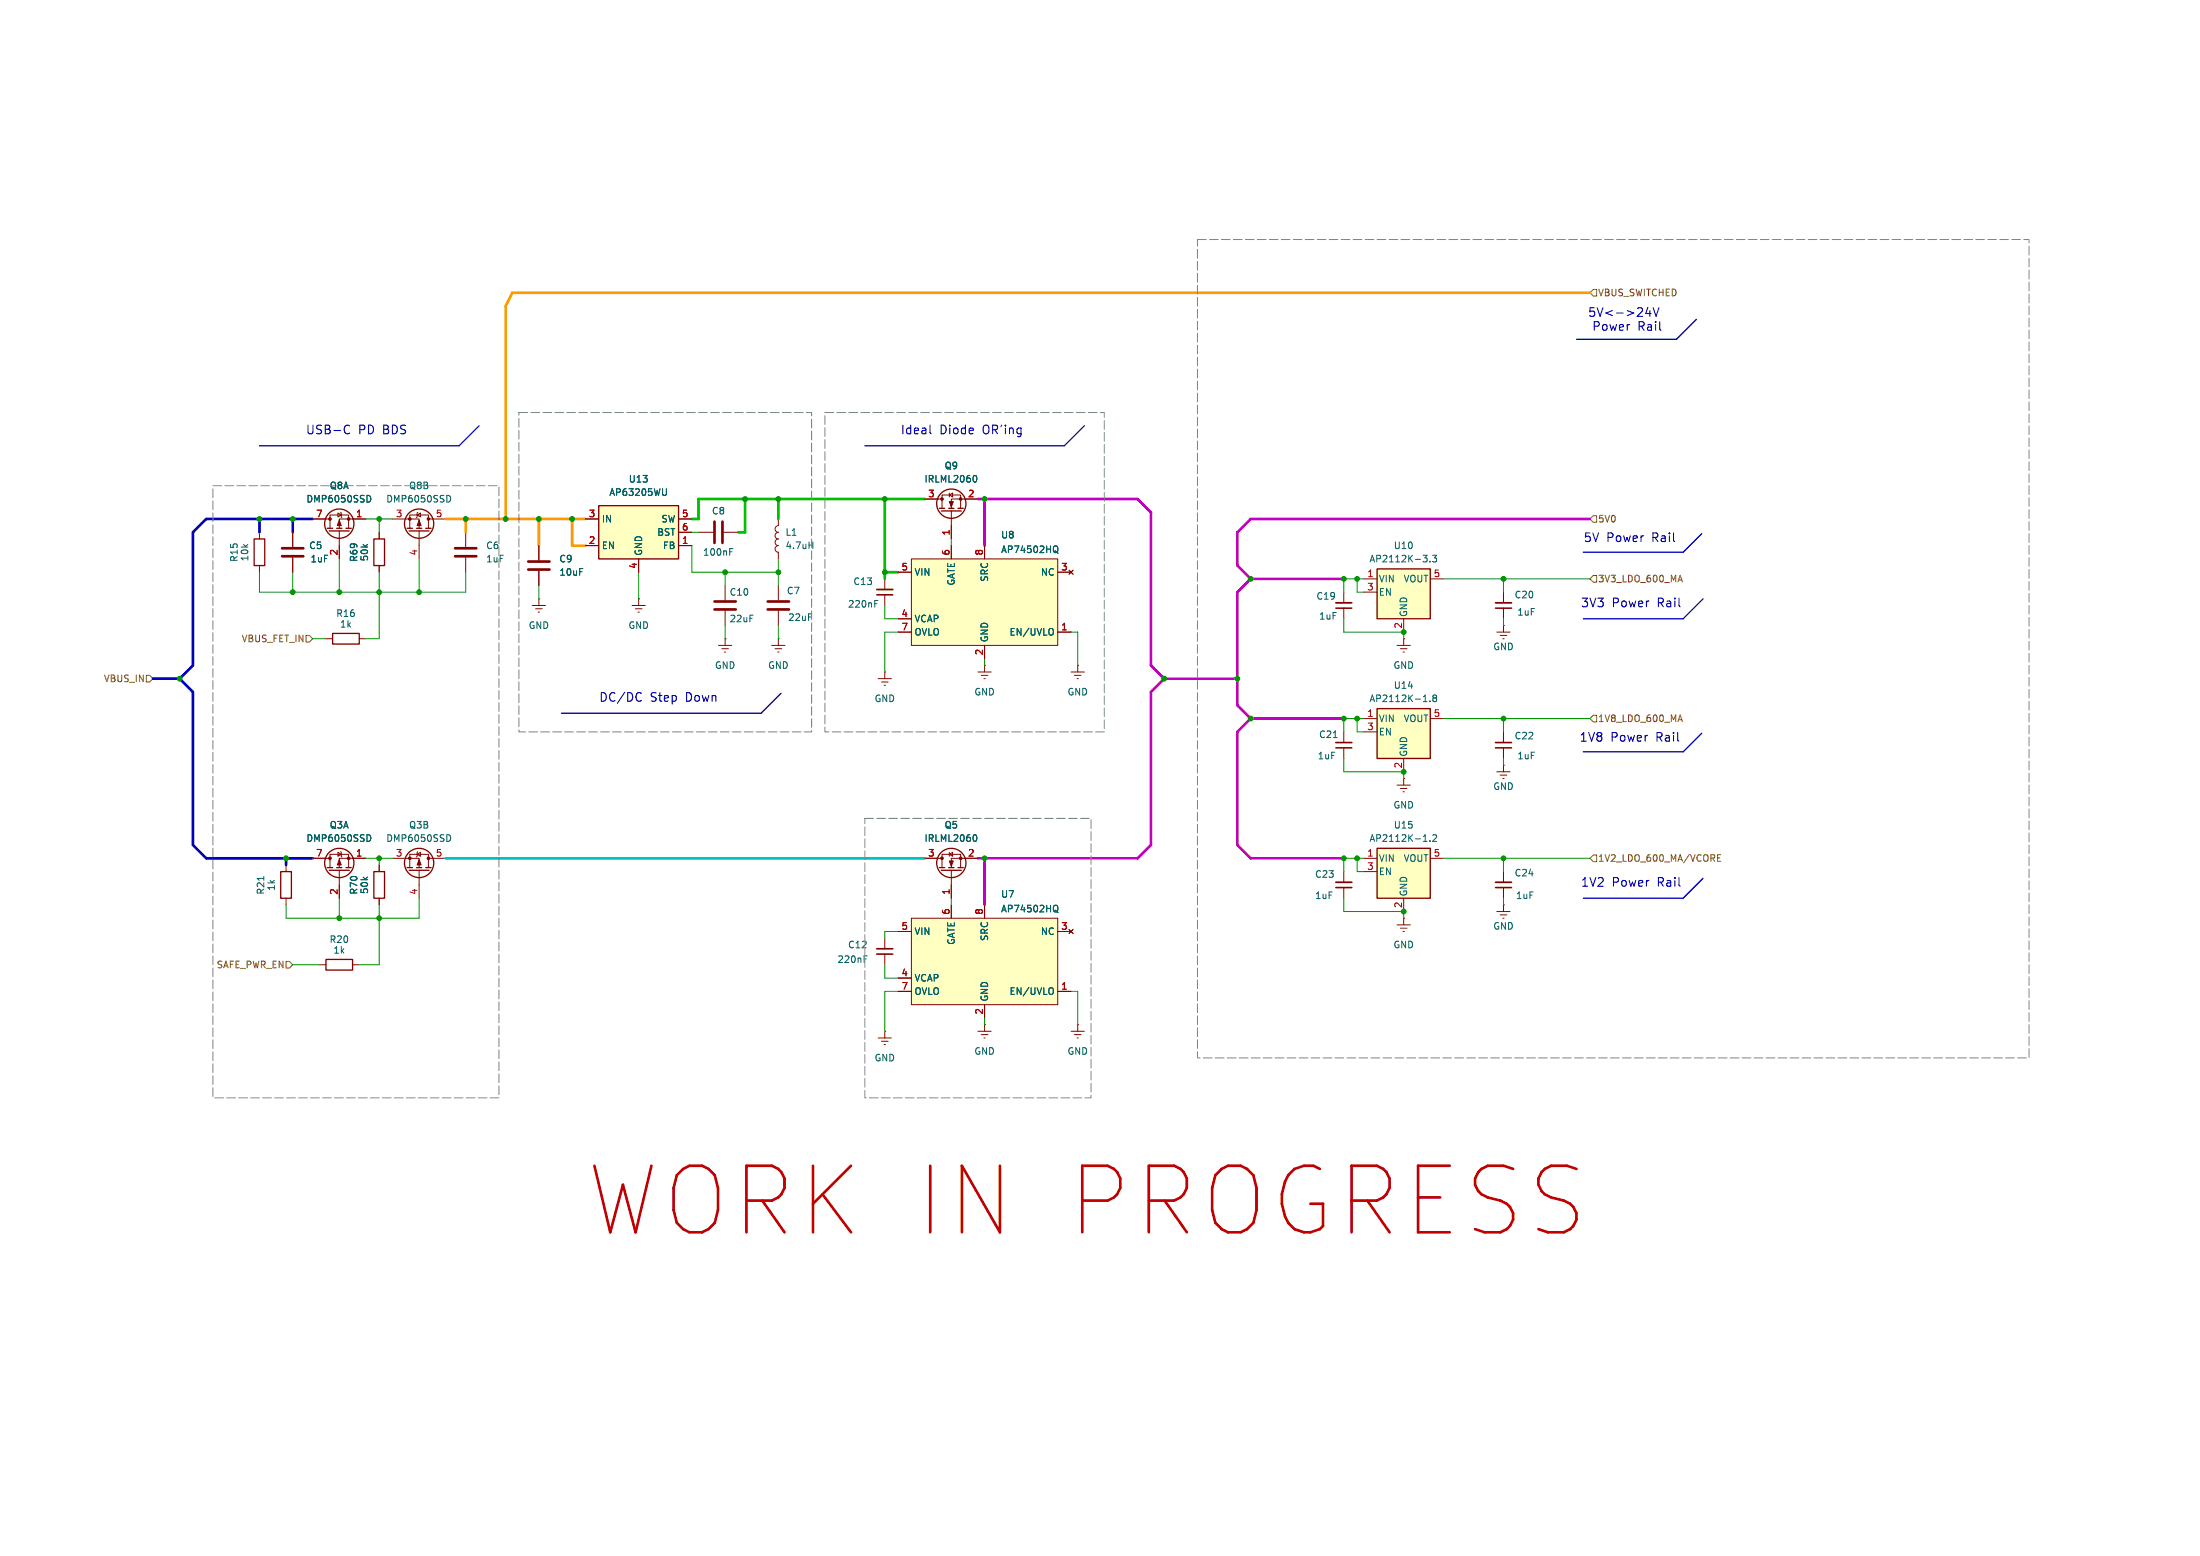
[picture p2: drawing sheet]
<svg xmlns="http://www.w3.org/2000/svg" width="420mm" height="297mm" viewBox="0 0 420 297" stroke-linecap="round" stroke-linejoin="round" font-family="sans-serif">
<path d="M285.5 142.7h3" fill="none" stroke="#840000" stroke-width=".3"/>
<path d="M285.5 141.7h3" fill="none" stroke="#840000" stroke-width=".33"/>
<path d="M287 139.7v2M287 142.7v2.1M176.5 163.8h3.3M179.8 165.6v-2.5h3.6v2.5M181.2 163.1l.7-.4v.7zM181.2 162.7v.7M181.6 166.1v5.4M186.7 163.8h-5.1v1.8" fill="none" stroke="#840000" stroke-width=".19"/>
<g fill="none" stroke="#840000" stroke-width=".25">
<path d="M179.3 165.6h1M179.7 166.1h3.8M181.1 165.6h1M182.9 165.6h1"/>
<circle cx="181.6" cy="164.7" r="2.79"/>
</g>
<g fill="#840000" stroke="#840000" stroke-width=".19">
<path d="M181.2 164.3h.8l-.4 1.1z"/>
<circle cx="179.8" cy="163.8" r=".25"/>
<circle cx="183.4" cy="163.8" r=".25"/>
</g>
<path d="M186.1 159.3a.68 .68 0 0 1 .4 .7 .68 .68 0 0 1-.4 .6" fill="none" stroke="#006464" stroke-width=".19"/>
<path d="M174 175.3h27.9v16.5h-27.9z" fill="#ffffc2"/>
<g fill="none" stroke="#840000" stroke-width=".19">
<path d="M59.7 99.1h3.3M64.5 97.9l.7 .4-.7 .4zM65 97.8l.3 1M69.8 99.1h-5v1.7M74.9 99.1h5.1v1.7M79.6 98.3l.7-.4v.8zM79.8 97.8l-.3 1M81.8 99.1h3.3M55.9 101.6v2.8M55.9 106.4v2.8M63 100.8v-2.5h3.5v2.5M64.8 101.3v5.4"/>
<path d="M72.4 101.6v1.3M72.4 108v1.2M78.2 100.8v-2.5h3.6v2.5M80 101.3v5.4M88.9 101.6v2.8M88.9 106.4v2.8M101.6 115.6h2.5M102.2 116.2h1.3M102.7 116.8h.3M102.9 114.3h.1M102.9 104.1v2.8M102.9 109v2.8"/>
<path d="M102.9 114.3v1.3M120.6 115.6h2.6M121.3 116.2h1.3M121.8 116.8h.2M121.9 114.3h.1M121.9 114.3v1.3M72.4 165.1v1.3M72.4 171.5v1.2M171.4 177.8h2.6M174 175.3h27.9v16.5h-27.9zM181.6 172.7v2.6M188 172.7v2.6"/>
<path d="M201.9 177.8h2.6M204.1 177.4l.8 .8M204.9 177.4l-.8 .8M266.7 176.5h2.5M267.3 177.2h1.3M267.8 177.8h.3M268 175.3h.1M268 175.3v1.2M285.7 174h2.6M286.4 174.6h1.3M286.9 175.3h.2M287 172.7h.1"/>
<path d="M287 172.7v1.3M167.6 198.1h2.6M168.3 198.8h1.2M168.8 199.4h.2M168.9 196.9h.1M168.9 196.9v1.2M171.4 186.7h2.6M171.4 189.2h2.6M188 191.8v2.5M201.9 189.2h2.6"/>
</g>
<path d="M70.4 94.6a.68 .68 0 0 1 .4 .6 .68 .68 0 0 1-.4 .6M85.6 94.6a.68 .68 0 0 1 .4 .6 .68 .68 0 0 1-.4 .6M201.4 172.8a.43 .43 0 0 1 .5 .4v.4a.43 .43 0 0 1-.5 .5M201.5 173.8l.5 .4M200.9 188.6a.9 .9 0 0 1 0 1.1" fill="none" stroke="#006464" stroke-width=".19"/>
<g fill="none" stroke="#840000" stroke-width=".25">
<path d="M62.5 100.8h1M62.9 101.3h3.8M64.3 100.8h1M66 100.8h1.1M71.4 102.9h2v5.1h-2zM77.7 100.8h1M78.1 101.3h3.8M79.5 100.8h1M81.3 100.8h1M71.4 166.4h2v5.1h-2z"/>
<circle cx="64.8" cy="99.9" r="2.79"/>
<circle cx="80" cy="99.9" r="2.79"/>
</g>
<path d="M53.8 104.6h4.1M53.8 106.2h4.1M86.9 104.6h4M86.9 106.2h4M100.8 108.7h4.1M100.8 107.2h4.1" fill="none" stroke="#840000" stroke-width=".51"/>
<g fill="#840000" stroke="#840000" stroke-width=".19">
<path d="M64.8 99.3l.4 1h-.8z"/>
<path d="M80 99.3l.4 1h-.8z"/>
<circle cx="63" cy="99.1" r=".25"/>
<circle cx="66.5" cy="99.1" r=".25"/>
<circle cx="81.8" cy="99.1" r=".25"/>
<circle cx="78.2" cy="99.1" r=".25"/>
</g>
<path d="M114.3 96.5h15.2v10.2h-15.2z" fill="#ffffc2"/>
<path d="M114.3 96.5h15.2v10.2h-15.2z" fill="none" stroke="#840000" stroke-width=".25"/>
<path d="M111.8 99.1h2.5M129.5 99.1h2.6M111.8 104.1h2.5M121.9 106.7v2.5M129.5 104.1h2.6M129.5 101.6h2.6" fill="none" stroke="#840000" stroke-width=".19"/>
<path d="M127.2 93.3v1l-.1 .2-.4 .1" fill="none" stroke="#006464" stroke-width=".19"/>
<path d="M262.9 161.9h10.1v9.6h-10.1z" fill="#ffffc2"/>
<path d="M262.9 161.9h10.1v9.6h-10.1z" fill="none" stroke="#840000" stroke-width=".25"/>
<g fill="none" stroke="#840000" stroke-width=".19">
<path d="M287 119.4h.1M287 113v2.1M287 116.1v2M287 119.4v1.3M256.5 139.7v2M285.7 120.7h2.6M286.4 121.3h1.3M286.9 121.9h.2M256.5 142.7v2.1M285.7 147.3h2.6M286.4 148h1.3M286.9 148.6h.2"/>
<path d="M287 146.1h.1M287 146.1v1.2M168.9 179.1v2M260.3 163.8h2.6M260.3 166.4h2.6M268 171.5v2.5M273 163.8h2.6M287 166.4v2M287 169.4v2.1M168.9 182.1v2.1M186.7 196.9h2.5M187.3 197.5h1.3"/>
<path d="M187.8 198.1h.3M188 195.6h.1M188 195.6v1.3M204.5 196.9h2.5M205.1 197.5h1.3M205.6 198.1h.3M205.7 195.6h.1M205.7 195.6v1.3"/>
</g>
<path d="M254.5 140.8h.8M273.5 159.5l.5-.2 .3 .4-.8 .9h.8M271.7 160.6h.7M273 160.5v.1M165 183h.4M165 182.4h.6" fill="none" stroke="#006464" stroke-width=".19"/>
<path d="M285.5 116.1h3M255 142.7h3.1M285.5 169.4h3M167.4 182.1h3" fill="none" stroke="#840000" stroke-width=".3"/>
<path d="M285.5 115.1h3M255 141.7h3.1M285.5 168.4h3M167.4 181.1h3" fill="none" stroke="#840000" stroke-width=".33"/>
<path d="M262.9 135.3h10.1v9.5h-10.1z" fill="#ffffc2"/>
<path d="M262.9 135.3h10.1v9.5h-10.1z" fill="none" stroke="#840000" stroke-width=".25"/>
<path d="M260.3 137.2h2.6M260.3 139.7h2.6M266.7 123.2h2.5M267.3 123.8h1.3M267.8 124.5h.3M268 121.9h.1M268 121.9v1.3M273 137.2h2.6M268 144.8v2.5" fill="none" stroke="#840000" stroke-width=".19"/>
<path d="M271.7 133.9h.7M273 133.8v.1M273.8 133.2l-.3 .2 .1 .4 .2 .1h.3l.2-.2v-.3l-.3-.2M273.8 133.2l-.3-.2 .3-.3h.2l.3 .2-.3 .3M273.8 133.2h.2" fill="none" stroke="#006464" stroke-width=".19"/>
<path d="M262.9 108.6h10.1v9.5h-10.1z" fill="#ffffc2"/>
<path d="M262.9 108.6h10.1v9.5h-10.1z" fill="none" stroke="#840000" stroke-width=".25"/>
<g fill="none" stroke="#840000" stroke-width=".19">
<path d="M148.6 99.1v1.2a.64 .64 0 0 0-.6 .7 .64 .64 0 0 0 .6 .6 .63 .63 0 0 0-.6 .6 .63 .63 0 0 0 .6 .7M133.3 101.6h2.8M138.2 101.6h2.8M148.6 102.9a.64 .64 0 0 0-.6 .6 .64 .64 0 0 0 .6 .6 .63 .63 0 0 0-.6 .7 .63 .63 0 0 0 .6 .6v1.3M256.5 113v2.1M256.5 116.1v2M260.3 110.5h2.6M260.3 113h2.6M268 118.1v2.6M273 110.5h2.6M266.7 149.9h2.5M267.3 150.5h1.3"/>
<path d="M267.8 151.1h.3M268 148.6h.1M268 148.6v1.3M256.5 166.4v2M256.5 169.4v2.1"/>
</g>
<path d="M139.3 105.3h.4M139.3 104.7h.6M154.4 104.1h.8M155.2 103.4v1.3M271.7 106h.7l-.4 .5M272.4 106.6v.5M273 107.1v.2M273.5 106h.8l-.5 .5 .4 .1v.5l-.2 .2-.5-.2" fill="none" stroke="#006464" stroke-width=".19"/>
<path d="M255 116.1h3.1M255 169.4h3.1" fill="none" stroke="#840000" stroke-width=".3"/>
<path d="M255 115.1h3.1M255 168.4h3.1" fill="none" stroke="#840000" stroke-width=".33"/>
<path d="M136.4 99.6v4M137.9 99.6v4" fill="none" stroke="#840000" stroke-width=".51"/>
<path d="M174 106.7h27.9v16.5h-27.9z" fill="#ffffc2"/>
<g fill="none" stroke="#840000" stroke-width=".19">
<path d="M59.7 99.1h2.5M67.3 99.1h2.5M111.8 99.1h2.5M129.5 99.1h2.6M176.5 95.3h3.3M179.8 97v-2.5h3.6v2.5M181.2 94.5l.7-.4v.8zM181.2 94.1v.8M181.6 97.5v5.4M186.7 95.3h-5.1v1.7M49.5 101.6v1.3M49.5 108v1.2"/>
<path d="M55.9 101.6v2.8M55.9 106.4v2.8M64.8 104.1v2.6M72.4 101.6v1.3M72.4 108v1.2M102.9 104.1v2.8M102.9 109v2.8M111.8 104.1h2.5M121.9 106.7v2.5M129.5 104.1h2.6M129.5 101.6h2.6M138.4 111.8v2.8"/>
<path d="M138.4 116.6v2.8M148.6 111.8v2.8M148.6 116.6v2.8M168.9 110.5v2M168.9 113.5v2.1M171.4 109.2h2.6M171.4 118.1h2.6M174 106.7h27.9v16.5h-27.9zM181.6 104.1v2.6M188 104.1v2.6M201.9 109.2h2.6M204.1 108.8l.8 .8"/>
<path d="M204.9 108.8l-.8 .8M62.2 121.9h1.3M68.6 121.9h1.2M137.2 123.2h2.5M137.8 123.8h1.3M138.3 124.5h.3M138.4 121.9h.1M138.4 121.9v1.3M147.3 123.2h2.6M148 123.8h1.2M148.5 124.5h.2M148.6 121.9h.1"/>
<path d="M148.6 121.9v1.3M167.6 129.5h2.6M168.3 130.2h1.2M168.8 130.8h.2M168.9 128.3h.1M168.9 128.3v1.2M171.4 120.7h2.6M186.7 128.3h2.5M187.3 128.9h1.3M187.8 129.5h.3M188 127h.1M188 123.2v2.5"/>
<path d="M188 127v1.3M201.9 120.7h2.6M204.5 128.3h2.5M205.1 128.9h1.3M205.6 129.5h.3M205.7 127h.1M205.7 127v1.3M54.6 165.1v1.3M54.6 171.5v1.2M59.7 163.8h3.3M63 165.6v-2.5h3.5v2.5M64.5 162.7l.7 .4-.7 .3z"/>
<path d="M64.8 166.1v5.4M65 162.6l.3 1M69.8 163.8h-5v1.8M72.4 165.1v1.3M72.4 171.5v1.2M74.9 163.8h5.1v1.8M78.2 165.6v-2.5h3.6v2.5M79.6 163.1l.7-.4v.7zM79.8 162.6l-.3 1M80 166.1v5.4M81.8 163.8h3.3M171.4 177.8h2.6"/>
<path d="M176.5 163.8h2.6M181.6 168.9v2.6M181.6 172.7v2.6M184.1 163.8h2.6M188 172.7v2.6M201.9 177.8h2.6M204.1 177.4l.8 .8M204.9 177.4l-.8 .8M61 184.2h1.2M67.3 184.2h1.3M171.4 186.7h2.6M171.4 189.2h2.6"/>
<path d="M188 191.8v2.5M201.9 189.2h2.6"/>
</g>
<g fill="none" stroke="#006464" stroke-width=".19">
<path d="M70.4 94.6a.68 .68 0 0 1 .4 .6 .68 .68 0 0 1-.4 .6M127.2 93.3v1l-.1 .2-.4 .1M186.1 90.7a.68 .68 0 0 1 .4 .7 .68 .68 0 0 1-.4 .6M167 115.2h.4M167 114.6h.6M201.4 104.2a.43 .43 0 0 1 .5 .4v.5a.43 .43 0 0 1-.5 .4M201.5 105.2l.5 .4M200.9 120a.9 .9 0 0 1 0 1.2M70.4 159.3a.68 .68 0 0 1 .4 .7 .68 .68 0 0 1-.4 .6M85.6 159.3a.68 .68 0 0 1 .4 .7 .68 .68 0 0 1-.4 .6M186.1 159.3a.68 .68 0 0 1 .4 .7 .68 .68 0 0 1-.4 .6M50.4 167.3v.7"/>
<path d="M201.4 172.8a.43 .43 0 0 1 .5 .4v.4a.43 .43 0 0 1-.5 .5M201.5 173.8l.5 .4M200.9 188.6a.9 .9 0 0 1 0 1.1"/>
</g>
<path d="M136.4 116.3h4.1M136.4 114.8h4.1M146.6 116.3h4M146.6 114.8h4" fill="none" stroke="#840000" stroke-width=".51"/>
<g fill="none" stroke="#840000" stroke-width=".25">
<path d="M179.3 97h1M179.7 97.5h3.8M181.1 97h1M182.9 97h1M48.5 102.9h2v5.1h-2zM63.5 120.9h5.1v2h-5.1zM53.6 166.4h2v5.1h-2zM62.5 165.6h1M62.9 166.1h3.8M64.3 165.6h1M66 165.6h1.1M77.7 165.6h1"/>
<path d="M78.1 166.1h3.8M79.5 165.6h1M81.3 165.6h1M62.2 183.1h5.1v2.1h-5.1z"/>
<circle cx="181.6" cy="96.1" r="2.79"/>
<circle cx="64.8" cy="164.7" r="2.79"/>
<circle cx="80" cy="164.7" r="2.79"/>
</g>
<g fill="#840000" stroke="#840000" stroke-width=".19">
<path d="M181.2 95.8h.8l-.4 1z"/>
<path d="M80 164.1l.4 1h-.8z"/>
<path d="M64.8 164.1l.4 1h-.8z"/>
<circle cx="179.8" cy="95.2" r=".25"/>
<circle cx="183.4" cy="95.2" r=".25"/>
<circle cx="81.8" cy="163.8" r=".25"/>
<circle cx="78.2" cy="163.8" r=".25"/>
<circle cx="63" cy="163.8" r=".25"/>
<circle cx="66.5" cy="163.8" r=".25"/>
</g>
<path d="M167.4 113.5h3" fill="none" stroke="#840000" stroke-width=".3"/>
<path d="M167.4 112.5h3" fill="none" stroke="#840000" stroke-width=".33"/>
<g fill="none" stroke="#725600" stroke-width=".19">
<path d="M304.2 55.2h.6v1.3h-.6l-.7-.6zM304.2 98.4h.6v1.3h-.6l-.7-.6zM304.2 109.9h.6v1.2h-.6l-.7-.6zM320.5 110.7h.6M320.8 109.8l.4 1.3M27.9 128.9h.7l.6 .6-.6 .7h-.7zM58.4 121.3h.7l.6 .6-.6 .7h-.7zM304.2 136.5h.6v1.3h-.6l-.7-.6zM320.5 137.4h.6M320.8 136.5l.4 1.2M304.2 163.2h.6v1.3h-.6l-.7-.7zM327.9 163.7h.4"/>
<path d="M328.5 163.1h-.6v1.3h.6M54.6 183.5h.6l.7 .7-.7 .6h-.6z"/>
</g>
<path d="M323.8 61l-3.8 3.8h-19M91.4 81.3l-3.8 3.8h-38.1M207 81.3l-3.8 3.8h-38.1M324.9 101.9l-3.6 3.5h-19M325.1 114.3l-3.8 3.8h-19M149.1 132.3l-3.8 3.8h-38.1M324.9 140l-3.6 3.5h-19M325.1 167.6l-3.8 3.9h-19" fill="none" stroke="#0000c2" stroke-width=".25"/>
<g fill="none" stroke="#009600" stroke-width=".19">
<path d="M69.8 99.1h5.1M72.4 99.1v2.5M49.5 109.2v3.8h39.4v-3.8M55.9 109.2v3.8M64.8 106.7v6.3M72.4 109.2v12.7h-2.6M80 106.7v6.3M102.9 111.8v2.5M121.9 109.2v5.1M132.1 101.6h1.2M132.1 104.1v5.1h16.5M138.4 109.2v2.6"/>
<path d="M138.4 119.4v2.5M148.6 106.7v5.1M148.6 119.4v2.5M168.9 115.6v2.5h2.5M181.6 102.9v1.2M256.5 118.1v2.6h11.5v1.2M259.1 110.5v2.5h1.2M260.3 110.5h-3.8v2.5M275.6 110.5h27.9M287 110.5v2.5M287 118.1v1.3M59.7 121.9h2.5"/>
<path d="M171.4 120.7h-2.5v7.6M188 125.7v1.3M204.5 120.7h1.2v6.3M259.1 137.2v2.5h1.2M260.3 137.2h-3.8v2.5M275.6 137.2h27.9M287 137.2v2.5M256.5 144.8v2.5h11.5v1.3M287 144.8v1.3M64.8 171.5v3.8M69.8 163.8h5.1M72.4 163.8v1.3"/>
<path d="M72.4 172.7v11.5h-3.8M80 171.5v3.8h-25.4v-2.6M171.4 177.8h-2.5v1.3M181.6 171.5v1.2M256.5 171.5v2.5h11.5v1.3M259.1 163.8v2.6h1.2M260.3 163.8h-3.8v2.6M275.6 163.8h27.9M287 163.8v2.6M287 171.5v1.2M55.9 184.2h5.1M168.9 184.2v2.5h2.5"/>
<path d="M171.4 189.2h-2.5v7.7M188 194.3v1.3M204.5 189.2h1.2v6.4"/>
</g>
<path d="M186.7 95.3h30.5l2.5 2.5v29.2l2.5 2.5M188 95.3v8.8M303.5 99.1h-64.7l-2.6 2.5v6.4l2.6 2.5M238.8 110.5l-2.6 2.5v21.6l2.6 2.6M238.8 110.5h17.7M222.2 129.5l-2.5 2.6v29.2l-2.5 2.5h-30.5M222.2 129.5h14M238.8 137.2h17.7M238.8 137.2l-2.6 2.5v21.6l2.6 2.5h17.7M188 163.8v8.9" fill="none" stroke="#c200c2" stroke-width=".51"/>
<path d="M142.2 95.3v6.3h-1.2M148.6 95.3v3.8M168.9 95.3v15.2M176.5 95.3h-43.2v3.8h-1.2M168.9 109.2h2.5" fill="none" stroke="#00c200" stroke-width=".51"/>
<path d="M303.5 55.9h-205.7l-1.3 2.5v40.7M85.1 99.1h26.7M88.9 99.1v2.5M102.9 99.1v5M109.2 99.1v5h2.6" fill="none" stroke="#f90" stroke-width=".51"/>
<path d="M49.5 99.1v2.5M55.9 99.1v2.5M59.7 99.1h-20.3l-2.6 2.5v25.4l-2.5 2.5M29.2 129.5h5.1M34.3 129.5l2.5 2.6v29.2l2.6 2.5h20.3M54.6 163.8v1.3" fill="none" stroke="#0000c2" stroke-width=".51"/>
<path d="M85.1 163.8h91.4" fill="none" stroke="#00c2c2" stroke-width=".51"/>
<path d="M314.6 58.7l-.4 1.1h1M315 59.3v1.1M315.6 58.7l.5 1.7 .6-1.7M66 81.2l.4-.1 .3 .2M66.7 82.6l-.3 .2-.4-.1M177.5 81.1v1.5l.3 .2M122.1 132.2l.3 .2M122.4 133.7l-.3 .2" fill="none" stroke="#0000c2" stroke-width=".21"/>
<path d="M228.6 45.7h158.7v156.2h-158.7zM99.1 78.7h55.8v61h-55.8zM157.5 78.7h53.3v61h-53.3zM40.6 92.7h54.6v116.9h-54.6zM165.1 156.2h43.2v53.4h-43.2z" fill="none" stroke="#848484" stroke-width=".19" stroke-dasharray="1.7 .6"/>
<g fill="#009600" stroke="#009600" stroke-width=".19">
<circle cx="268" cy="120.7" r=".46"/>
<circle cx="287" cy="110.5" r=".46"/>
<circle cx="238.8" cy="110.5" r=".46"/>
<circle cx="259.1" cy="110.5" r=".46"/>
<circle cx="256.5" cy="110.5" r=".46"/>
<circle cx="236.2" cy="129.5" r=".46"/>
<circle cx="268" cy="174" r=".46"/>
<circle cx="256.5" cy="137.2" r=".46"/>
<circle cx="238.8" cy="137.2" r=".46"/>
<circle cx="259.1" cy="137.2" r=".46"/>
<circle cx="268" cy="147.3" r=".46"/>
<circle cx="256.5" cy="163.8" r=".46"/>
<circle cx="222.2" cy="129.5" r=".46"/>
<circle cx="168.9" cy="109.2" r=".46"/>
<circle cx="188" cy="163.8" r=".46"/>
<circle cx="287" cy="137.2" r=".46"/>
<circle cx="287" cy="163.8" r=".46"/>
<circle cx="259.1" cy="163.8" r=".46"/>
<circle cx="55.9" cy="113" r=".46"/>
<circle cx="34.3" cy="129.5" r=".46"/>
<circle cx="49.5" cy="99.1" r=".46"/>
<circle cx="55.9" cy="99.1" r=".46"/>
<circle cx="109.2" cy="99.1" r=".46"/>
<circle cx="102.9" cy="99.1" r=".46"/>
<circle cx="148.6" cy="109.2" r=".46"/>
<circle cx="138.4" cy="109.2" r=".46"/>
<circle cx="142.2" cy="95.3" r=".46"/>
<circle cx="72.4" cy="99.1" r=".46"/>
<circle cx="80" cy="113" r=".46"/>
<circle cx="88.9" cy="99.1" r=".46"/>
<circle cx="96.5" cy="99.1" r=".46"/>
<circle cx="64.8" cy="113" r=".46"/>
<circle cx="72.4" cy="113" r=".46"/>
<circle cx="148.6" cy="95.3" r=".46"/>
<circle cx="188" cy="95.3" r=".46"/>
<circle cx="168.9" cy="95.3" r=".46"/>
<circle cx="54.6" cy="163.8" r=".46"/>
<circle cx="72.4" cy="163.8" r=".46"/>
<circle cx="64.8" cy="175.3" r=".46"/>
<circle cx="72.4" cy="175.3" r=".46"/>
</g>
<text font-size="17.7" fill="#c20000" x="112.2" y="236.5">WORK IN PROGRESS</text>
<g font-size="2.3" fill="#0000c2">
<text x="303" y="60.8">5V&lt;-&gt;24V</text>
<text x="303.8" y="63.4">Power</text>
<text x="312.7" y="63.4">Rail</text>
<text x="58.3" y="83.2">USB-C</text>
<text x="68.5" y="83.2">PD</text>
<text x="73.3" y="83.2">BDS</text>
<text x="171.8" y="83.2">Ideal</text>
<text x="179.4" y="83.2">Diode</text>
<text x="187.8" y="83.2">OR'ing</text>
<text x="302.2" y="103.8">5V</text>
<text x="306.7" y="103.8">Power</text>
<text x="315.6" y="103.8">Rail</text>
<text x="301.7" y="116.2">3V3</text>
<text x="307.8" y="116.2">Power</text>
<text x="316.6" y="116.2">Rail</text>
<text x="114.3" y="134.2">DC/DC</text>
<text x="124.1" y="134.2">Step</text>
<text x="131.1" y="134.2">Down</text>
<text x="301.4" y="141.9">1V8</text>
<text x="307.5" y="141.9">Power</text>
<text x="316.4" y="141.9">Rail</text>
<text x="301.7" y="169.5">1V2</text>
<text x="307.8" y="169.5">Power</text>
<text x="316.6" y="169.5">Rail</text>
</g>
<g font-size="1.8" fill="#725600">
<text x="305" y="56.7">VBUS_SWITCHED</text>
<text x="305" y="99.9">5V0</text>
<text x="305" y="111.4">3V3_LDO_600_MA</text>
<text x="46.1" y="122.8">VBUS_FET_IN</text>
<text x="19.7" y="130.4">VBUS_IN</text>
<text x="305" y="138">1V8_LDO_600_MA</text>
<text x="305" y="164.7">1V2_LDO_600_MA/VCORE</text>
<text x="41.3" y="185">SAFE_PWR_EN</text>
</g>
<g font-size="1.8" fill="#006464">
<text x="180.2" y="89.8">Q9</text>
<text x="62.9" y="93.6">Q8A</text>
<text x="78" y="93.6">Q8B</text>
<text x="116.2" y="94.8">AP63205WU</text>
<text x="119.9" y="92.3">U13</text>
<text x="176.4" y="92.3">IRLML2060</text>
<text x="58.4" y="96.1">DMP6050SSD</text>
<text x="73.6" y="96.1">DMP6050SSD</text>
<text x="114.8" y="99.9">IN</text>
<text x="126.2" y="99.9">SW</text>
<text x="135.8" y="98.4">C8</text>
<text x="45.6" y="107.4" transform="rotate(-90 45.6 107.4)">R15</text>
<text x="47.6" y="107.2" transform="rotate(-90 47.6 107.2)">10k</text>
<text x="58.9" y="105">C5</text>
<text x="59.2" y="107.5">1uF</text>
<text x="68.4" y="107.4" transform="rotate(-90 68.4 107.4)">R69</text>
<text x="70.5" y="107.2" transform="rotate(-90 70.5 107.2)">50k</text>
<text x="92.7" y="105">C6</text>
<text x="92.7" y="107.5">1uF</text>
<text x="106.7" y="107.5">C9</text>
<text x="114.8" y="105">EN</text>
<text x="122.8" y="106.2" transform="rotate(-90 122.8 106.2)">GND</text>
<text x="125.4" y="102.5">BST</text>
<text x="126.5" y="105">FB</text>
<text x="134.1" y="106.3">100nF</text>
<text x="149.9" y="105">4.7uH</text>
<text x="149.9" y="102.5">L1</text>
<text x="191" y="105.8">AP74502HQ</text>
<text x="191" y="103">U8</text>
<text x="261.3" y="107.5">AP2112K-3.3</text>
<text x="266" y="105">U10</text>
<text x="106.7" y="110.1">10uF</text>
<text x="139.2" y="113.9">C10</text>
<text x="150.1" y="113.6">C7</text>
<text x="162.8" y="111.9">C13</text>
<text x="174.5" y="110.1">VIN</text>
<text x="182.5" y="111.9" transform="rotate(-90 182.5 111.9)">GATE</text>
<text x="188.8" y="111.1" transform="rotate(-90 188.8 111.1)">SRC</text>
<text x="198.6" y="110.1">NC</text>
<text x="263.1" y="111.4">VIN</text>
<text x="263.1" y="113.9">EN</text>
<text x="267.9" y="111.4">VOUT</text>
<text x="64.1" y="118">R16</text>
<text x="64.8" y="120">1k</text>
<text x="139.2" y="119">22uF</text>
<text x="150.4" y="118.7">22uF</text>
<text x="161.8" y="116.2">220nF</text>
<text x="174.5" y="119">VCAP</text>
<text x="251.2" y="114.7">C19</text>
<text x="251.7" y="118.5">1uF</text>
<text x="268.8" y="117.9" transform="rotate(-90 268.8 117.9)">GND</text>
<text x="289.1" y="114.4">C20</text>
<text x="289.6" y="117.7">1uF</text>
<text x="100.8" y="120.2">GND</text>
<text x="119.9" y="120.2">GND</text>
<text x="174.5" y="121.5">OVLO</text>
<text x="188.8" y="122.7" transform="rotate(-90 188.8 122.7)">GND</text>
<text x="192.6" y="121.5">EN/UVLO</text>
<text x="285" y="124.3">GND</text>
<text x="136.4" y="127.9">GND</text>
<text x="146.6" y="127.9">GND</text>
<text x="265.9" y="127.9">GND</text>
<text x="266" y="131.7">U14</text>
<text x="166.9" y="134.2">GND</text>
<text x="185.9" y="132.9">GND</text>
<text x="203.7" y="132.9">GND</text>
<text x="261.3" y="134.2">AP2112K-1.8</text>
<text x="251.7" y="141.1">C21</text>
<text x="263.1" y="138">VIN</text>
<text x="263.1" y="140.6">EN</text>
<text x="267.9" y="138">VOUT</text>
<text x="289.1" y="141.3">C22</text>
<text x="251.5" y="145.1">1uF</text>
<text x="268.8" y="144.5" transform="rotate(-90 268.8 144.5)">GND</text>
<text x="289.6" y="145.1">1uF</text>
<text x="265.9" y="154.5">GND</text>
<text x="285" y="151">GND</text>
<text x="58.4" y="160.9">DMP6050SSD</text>
<text x="62.9" y="158.3">Q3A</text>
<text x="73.6" y="160.9">DMP6050SSD</text>
<text x="78" y="158.3">Q3B</text>
<text x="176.4" y="160.9">IRLML2060</text>
<text x="180.2" y="158.3">Q5</text>
<text x="261.3" y="160.9">AP2112K-1.2</text>
<text x="266" y="158.3">U15</text>
<text x="251" y="167.7">C23</text>
<text x="263.1" y="164.7">VIN</text>
<text x="263.1" y="167.2">EN</text>
<text x="267.9" y="164.7">VOUT</text>
<text x="289.1" y="167.5">C24</text>
<text x="50.6" y="170.9" transform="rotate(-90 50.6 170.9)">R21</text>
<text x="52.7" y="170.1" transform="rotate(-90 52.7 170.1)">1k</text>
<text x="68.4" y="170.9" transform="rotate(-90 68.4 170.9)">R70</text>
<text x="70.5" y="170.7" transform="rotate(-90 70.5 170.7)">50k</text>
<text x="191" y="171.6">U7</text>
<text x="251" y="171.8">1uF</text>
<text x="268.8" y="171.2" transform="rotate(-90 268.8 171.2)">GND</text>
<text x="289.3" y="171.8">1uF</text>
<text x="174.5" y="178.7">VIN</text>
<text x="188.8" y="179.7" transform="rotate(-90 188.8 179.7)">SRC</text>
<text x="191" y="174.3">AP74502HQ</text>
<text x="198.6" y="178.7">NC</text>
<text x="285" y="177.6">GND</text>
<text x="62.8" y="180.2">R20</text>
<text x="63.5" y="182.2">1k</text>
<text x="159.8" y="184">220nF</text>
<text x="161.8" y="181.2">C12</text>
<text x="182.5" y="180.4" transform="rotate(-90 182.5 180.4)">GATE</text>
<text x="265.9" y="181.2">GND</text>
<text x="174.5" y="187.6">VCAP</text>
<text x="174.5" y="190.1">OVLO</text>
<text x="188.8" y="191.3" transform="rotate(-90 188.8 191.3)">GND</text>
<text x="192.6" y="190.1">EN/UVLO</text>
<text x="166.9" y="202.8">GND</text>
<text x="185.9" y="201.5">GND</text>
<text x="203.7" y="201.5">GND</text>
</g>
<g font-size="1.8" fill="#a90000">
<text x="177.1" y="95">3</text>
<text x="184.7" y="95">2</text>
<text x="60.3" y="98.8">7</text>
<text x="67.9" y="98.8">1</text>
<text x="75.5" y="98.8">3</text>
<text x="83.1" y="98.8">5</text>
<text x="112.3" y="98.8">3</text>
<text x="130.1" y="98.8">5</text>
<text x="130.1" y="101.3">6</text>
<text x="64.5" y="106.1" transform="rotate(-90 64.5 106.1)">2</text>
<text x="79.8" y="106.1" transform="rotate(-90 79.8 106.1)">4</text>
<text x="112.3" y="103.9">2</text>
<text x="130.1" y="103.9">1</text>
<text x="181.4" y="106.1" transform="rotate(-90 181.4 106.1)">6</text>
<text x="181.4" y="102.3" transform="rotate(-90 181.4 102.3)">1</text>
<text x="187.7" y="106.1" transform="rotate(-90 187.7 106.1)">8</text>
<text x="121.7" y="108.7" transform="rotate(-90 121.7 108.7)">4</text>
<text x="172" y="109">5</text>
<text x="202.5" y="109">3</text>
<text x="260.9" y="110.2">1</text>
<text x="260.9" y="112.8">3</text>
<text x="273.6" y="110.2">5</text>
<text x="172" y="117.9">4</text>
<text x="172" y="120.4">7</text>
<text x="187.7" y="125.2" transform="rotate(-90 187.7 125.2)">2</text>
<text x="202.5" y="120.4">1</text>
<text x="267.7" y="120.1" transform="rotate(-90 267.7 120.1)">2</text>
<text x="260.9" y="136.9">1</text>
<text x="273.6" y="136.9">5</text>
<text x="260.9" y="139.4">3</text>
<text x="267.7" y="146.8" transform="rotate(-90 267.7 146.8)">2</text>
<text x="60.3" y="163.6">7</text>
<text x="67.9" y="163.6">1</text>
<text x="75.5" y="163.6">3</text>
<text x="83.1" y="163.6">5</text>
<text x="177.1" y="163.6">3</text>
<text x="184.7" y="163.6">2</text>
<text x="260.9" y="163.6">1</text>
<text x="260.9" y="166.1">3</text>
<text x="273.6" y="163.6">5</text>
<text x="64.5" y="170.9" transform="rotate(-90 64.5 170.9)">2</text>
<text x="79.8" y="170.9" transform="rotate(-90 79.8 170.9)">4</text>
<text x="181.4" y="170.9" transform="rotate(-90 181.4 170.9)">1</text>
<text x="267.7" y="173.4" transform="rotate(-90 267.7 173.4)">2</text>
<text x="172" y="177.5">5</text>
<text x="181.4" y="174.7" transform="rotate(-90 181.4 174.7)">6</text>
<text x="187.7" y="174.7" transform="rotate(-90 187.7 174.7)">8</text>
<text x="202.5" y="177.5">3</text>
<text x="172" y="186.4">4</text>
<text x="172" y="189">7</text>
<text x="202.5" y="189">1</text>
<text x="187.7" y="193.7" transform="rotate(-90 187.7 193.7)">2</text>
</g>
</svg>
